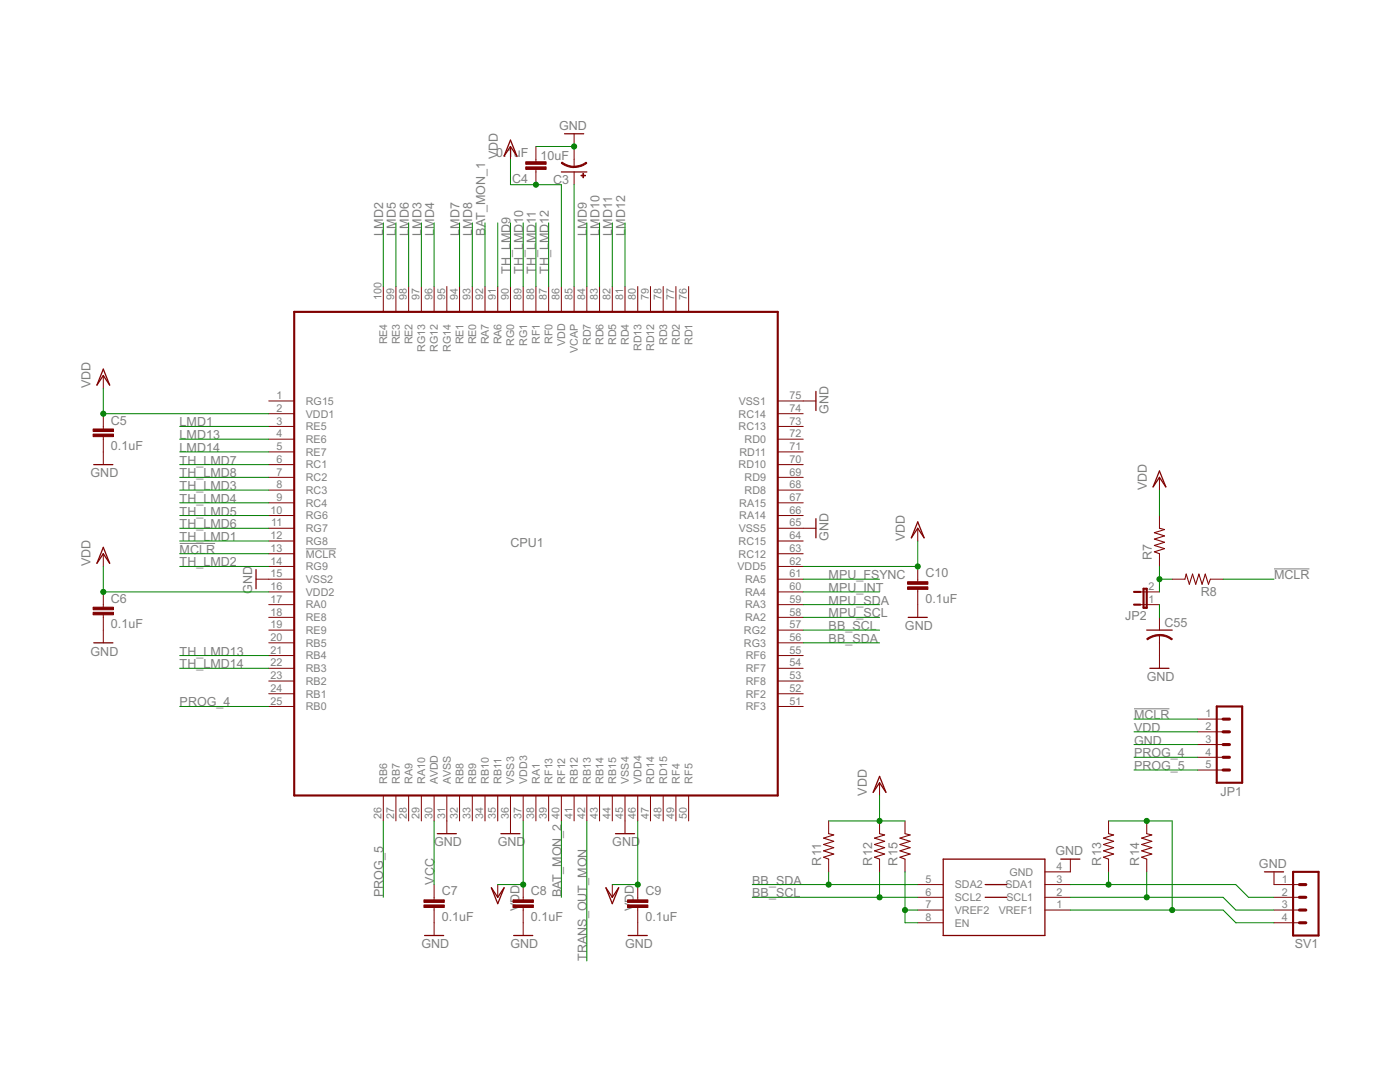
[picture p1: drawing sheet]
<svg xmlns="http://www.w3.org/2000/svg" width="279mm" height="216mm" viewBox="0 0 279 216" stroke-linecap="round" stroke-linejoin="round" font-family="sans-serif">
<path d="M35.9 108.4h7M61 109.5h6.1M254.3 113.5h7M226.3 141.4h7.1" fill="none" stroke="#808080" stroke-width=".2"/>
<path d="M58.7 62.2h96.5v96.5h-96.5zM226.3 118.1h1.3M228.2 117.5h.7v3.8h-.7zM226.3 120.6h1.3M242.8 141h5.1v15.2h-5.1zM258.1 174h5v12.7h-5z" fill="none" stroke="#800000" stroke-width=".42"/>
<g fill="none" stroke="#800000" stroke-width=".2">
<path d="M101.9 29.2v2.6M107 29.2v3.1M107 33.8v3.1M114.6 26.7v6.6M114.6 34.3v2.6M76.5 57.2v5M79 57.2v5M81.6 57.2v5M84.1 57.2v5M86.6 57.2v5M89.2 57.2v5M91.7 57.2v5"/>
<path d="M94.3 57.2v5M96.8 57.2v5M99.3 57.2v5M101.9 57.2v5M104.4 57.2v5M107 57.2v5M109.5 57.2v5M112 57.2v5M114.6 57.2v5M117.1 57.2v5M119.7 57.2v5M122.2 57.2v5"/>
<path d="M124.7 57.2v5M127.3 57.2v5M129.8 57.2v5M132.4 57.2v5M134.9 57.2v5M137.4 57.2v5M20.6 74.9v2.6M20.6 82.5v3.1M20.6 87.1v5.6M53.6 80h5.1M53.6 82.5h5.1M53.6 85.1h5.1"/>
<path d="M53.6 87.6h5.1M53.6 90.2h5.1M53.6 92.7h5.1M53.6 95.2h5.1M53.6 97.8h5.1M155.2 80h7.6M155.2 82.5h5.1M155.2 85.1h5.1M155.2 87.6h5.1M155.2 90.2h5.1M155.2 92.7h5.1M155.2 95.2h5.1"/>
<path d="M155.2 97.8h5.1M231.4 95.2v2.6M20.6 110.5v2.5M20.6 118.1v3.1M51.1 115.6h7.6M53.6 100.3h5.1M53.6 102.9h5.1M53.6 105.4h5.1M53.6 107.9h5.1M53.6 110.5h5.1M53.6 113h5.1M53.6 118.1h5.1"/>
<path d="M155.2 100.3h5.1M155.2 102.9h5.1M155.2 105.4h7.6M155.2 107.9h5.1M155.2 110.5h5.1M155.2 113h5.1M155.2 115.6h5.1M155.2 118.1h5.1M183.2 105.4v2.5M183.2 113v3.1M183.2 117.6v5.6M227.6 118.1h3.8"/>
<path d="M231.4 102.9v2.5M231.4 110.5v2.5M233.9 115.6h2.6M241.6 115.6h2.5M20.6 122.7v5.6M53.6 120.6h5.1M53.6 123.2h5.1M53.6 125.7h5.1M53.6 128.3h5.1M53.6 130.8h5.1M53.6 133.3h5.1M53.6 135.9h5.1"/>
<path d="M53.6 138.4h5.1M155.2 120.6h5.1M155.2 123.2h5.1M155.2 125.7h5.1M155.2 128.3h5.1M155.2 130.8h5.1M155.2 133.3h5.1M155.2 135.9h5.1M155.2 138.4h5.1M227.6 120.6h3.8M231.4 123.2v2.5M231.4 126.7v6.6"/>
<path d="M53.6 141h5.1M76.5 158.7v5.1M79 158.7v5.1M81.6 158.7v5.1M84.1 158.7v5.1M86.6 158.7v5.1M89.2 158.7v7.6M91.7 158.7v5.1M94.3 158.7v5.1M96.8 158.7v5.1M99.3 158.7v5.1M101.9 158.7v7.6"/>
<path d="M104.4 158.7v5.1M107 158.7v5.1M109.5 158.7v5.1M112 158.7v5.1M114.6 158.7v5.1M117.1 158.7v5.1M119.7 158.7v5.1M122.2 158.7v5.1M124.7 158.7v7.6M127.3 158.7v5.1M129.8 158.7v5.1M132.4 158.7v5.1"/>
<path d="M134.9 158.7v5.1M137.4 158.7v5.1M155.2 141h5.1M175.5 156.2v2.5M239 143.5h5.1M239 146h5.1M239 148.6h5.1M239 151.1h5.1M239 153.6h5.1M86.6 176.5v3.1M99.3 176.5v2.5M104.4 176.5v3.1"/>
<path d="M122.2 176.5v2.5M127.3 176.5v3.1M165.4 163.8v2.5M165.4 171.4v2.6M175.5 163.8v2.5M175.5 171.4v2.6M180.6 163.8v2.5M180.6 171.4v2.6M183.2 176.5h5M183.2 179h5M208.5 176.5h5.1M208.5 179h5.1"/>
<path d="M213.6 171.4v2.6h-5.1M221.2 163.8v2.5M221.2 171.4v2.6M228.9 163.8v2.5M228.9 171.4v2.6M254.3 174v2.5h5M254.3 179h5M86.6 181.1v5.6M104.4 181.1v5.6M127.3 181.1v5.6M183.2 184.1h5M183.2 181.6h5"/>
<path d="M208.5 181.6h5.1M254.3 184.1h5M254.3 181.6h5"/>
</g>
<g fill="none" stroke="#800000" stroke-width=".25">
<path d="M101.9 28l1.2 3.1-1.2-1.9-1.3 1.9zM112 34.3h5.1M112.7 26.7h3.8M20.6 73.7l1.3 3.1-1.3-1.9-1.3 1.9zM162.8 78.1v3.8M18.7 92.7h3.8M231.4 94l1.3 3.2-1.3-2-1.3 2zM20.6 109.2l1.3 3.2-1.3-1.9-1.3 1.9zM51.1 113.7v3.8M162.8 103.5v3.8M183.2 104.1l1.2 3.2-1.2-1.9-1.3 1.9zM18.7 128.3h3.8"/>
<path d="M181.3 123.2h3.8M228.9 125.7h5M229.5 133.3h3.8M175.5 154.9l1.3 3.2-1.3-1.9-1.2 1.9zM87.3 166.3h3.8M98.1 177.1l1.2 1.9 1.3-1.9-1.3 3.2zM100 166.3h3.8M120.9 177.1l1.3 1.9 1.3-1.9-1.3 3.2zM122.8 166.3h3.8M188.2 171.4h20.3v15.3h-20.3zM196.6 179h4.3M196.6 176.5h4.3"/>
<path d="M211.7 171.4h3.8M252.3 174h3.9M84.7 186.7h3.8M102.5 186.7h3.8M125.4 186.7h3.8"/>
</g>
<g fill="#800000" stroke="#800000" stroke-width=".2">
<path d="M112.2 32.3l.9 .6 1.5 .3v.2h-.9l-1-.4-.7-.4z" fill-rule="evenodd"/>
<path d="M114.6 33.2l1.5-.3 .9-.5 .1 .2-1.2 .6-1.3 .2z" fill-rule="evenodd"/>
<path d="M231.4 126.6h.3a3.9 3.9 0 0 1 2.3 .9l-.2 .2-1.4-.7-1-.1z" fill-rule="evenodd"/>
<path d="M228.9 127.5l1.2-.7 1.3-.2v.3l-1 .1-1.4 .7z" fill-rule="evenodd"/>
</g>
<g fill="#800000" stroke="#800000" stroke-width=".2">
<path d="M116 35h.8v.1h-.8z"/>
<path d="M116.3 34.6h.2v.9h-.2z"/>
<path d="M104.9 32.3h4.1v.5h-4.1z"/>
<path d="M104.9 33.3h4.1v.5h-4.1z"/>
<path d="M18.6 86.6h4v.5h-4z"/>
<path d="M18.6 85.6h4v.5h-4z"/>
<path d="M18.6 122.2h4v.5h-4z"/>
<path d="M18.6 121.2h4v.5h-4z"/>
<path d="M84.6 180.6h4.1v.5h-4.1z"/>
<path d="M84.6 179.6h4.1v.5h-4.1z"/>
<path d="M102.4 180.6h4v.5h-4z"/>
<path d="M102.4 179.6h4v.5h-4z"/>
<path d="M125.2 180.6h4.1v.5h-4.1z"/>
<path d="M125.2 179.6h4.1v.5h-4.1z"/>
<path d="M181.1 117.1h4.1v.5h-4.1z"/>
<path d="M181.1 116.1h4.1v.5h-4.1z"/>
</g>
<path d="M244.1 148.6h1.3M244.1 146h1.3M244.1 143.5h1.3M244.1 153.6h1.3M244.1 151.1h1.3M259.3 179h1.3M259.3 176.5h1.3M259.3 181.6h1.3M259.3 184.1h1.3" fill="none" stroke="#800000" stroke-width=".61"/>
<path d="M231.4 105.4l1 .3-2 .6 2 .6-2 .7 2 .6-2 .6 2 .7-2 .6 1 .4M236.5 115.6l.2-1 .7 2 .6-2 .6 2 .7-2 .6 2 .6-2 .7 2 .4-1M165.4 166.3l1 .3-2 .6 2 .7-2 .6 2 .6-2 .7 2 .6-2 .6 1 .4M175.5 166.3l1.1 .3-2.1 .6 2.1 .7-2.1 .6 2.1 .6-2.1 .7 2.1 .6-2.1 .6 1 .4M180.6 166.3l1 .3-2 .6 2 .7-2 .6 2 .6-2 .7 2 .6-2 .6 1 .4M221.2 166.3l1 .3-2 .6 2 .7-2 .6 2 .6-2 .7 2 .6-2 .6 1 .4M228.9 166.3l1 .3-2.1 .6 2.1 .7-2.1 .6 2.1 .6-2.1 .7 2.1 .6-2.1 .6 1.1 .4" fill="none" stroke="#800000" stroke-width=".21"/>
<g fill="none" stroke="#008000" stroke-width=".2">
<path d="M101.9 31.8v5.1h10.1v20.3M107 29.2h7.6M114.6 36.9v20.3M76.5 44.5v12.7M79 44.5v12.7M81.6 44.5v12.7M84.1 44.5v12.7M86.6 44.5v12.7M91.7 44.5v12.7M94.3 44.5v12.7M96.8 44.5v12.7M99.3 44.5v12.7"/>
<path d="M101.9 44.5v12.7M104.4 44.5v12.7M107 44.5v12.7M109.5 44.5v12.7M117.1 44.5v12.7M119.7 44.5v12.7M122.2 44.5v12.7M124.7 44.5v12.7M20.6 77.5v5h33M35.9 85.1h17.7M35.9 87.6h17.7M35.9 90.2h17.7"/>
<path d="M35.9 97.8h17.7M35.9 92.7h17.7M35.9 95.2h17.7M231.4 97.8v5.1M20.6 113v5.1h33M35.9 113h17.7M35.9 110.5h17.7M35.9 100.3h17.7M35.9 102.9h17.7M35.9 105.4h17.7M35.9 107.9h17.7M160.3 118.1h15.2"/>
<path d="M160.3 115.6h15.2M183.2 107.9v5.1h-22.9M231.4 113v5.1M231.4 115.6h2.5M244.1 115.6h10.2M35.9 130.8h17.7M35.9 133.3h17.7M160.3 125.7h15.2M160.3 128.3h15.2M160.3 123.2h15.2M160.3 120.6h15.2M231.4 120.6v2.6"/>
<path d="M35.9 141h17.7M175.5 158.7v5.1M226.3 148.6h12.7M226.3 146h12.7M226.3 143.5h12.7M226.3 151.1h12.7M226.3 153.6h12.7M76.5 163.8v15.2M86.6 163.8v12.7M104.4 163.8v12.7h-5.1M112 163.8v15.2M117.1 163.8v27.9"/>
<path d="M127.3 163.8v12.7h-5.1M150.1 176.5h33.1M150.1 179h33.1M165.4 163.8h15.2M165.4 174v2.5M175.5 174v5M180.6 174v10.1h2.6M213.6 176.5h33l2.6 2.5h5.1M213.6 179h30.5l2.5 2.6h7.7M221.2 163.8h12.7v17.8M221.2 174v2.5M228.9 174v5"/>
<path d="M180.6 181.6h2.6M213.6 181.6h30.5l2.5 2.5h7.7"/>
</g>
<g fill="#008000" stroke="#008000" stroke-width=".2">
<circle cx="114.6" cy="29.2" r=".51"/>
<circle cx="104.4" cy="176.5" r=".51"/>
<circle cx="127.3" cy="176.5" r=".51"/>
<circle cx="20.6" cy="118.1" r=".51"/>
<circle cx="20.6" cy="82.5" r=".51"/>
<circle cx="107" cy="36.9" r=".51"/>
<circle cx="183.2" cy="113" r=".51"/>
<circle cx="175.5" cy="163.8" r=".51"/>
<circle cx="175.5" cy="179" r=".51"/>
<circle cx="165.4" cy="176.5" r=".51"/>
<circle cx="231.4" cy="115.6" r=".51"/>
<circle cx="180.6" cy="181.6" r=".51"/>
<circle cx="221.2" cy="176.5" r=".51"/>
<circle cx="228.9" cy="179" r=".51"/>
<circle cx="228.9" cy="163.8" r=".51"/>
<circle cx="233.9" cy="181.6" r=".51"/>
</g>
<g font-size="2.8" fill="#808080">
<text x="111.6" y="25.9">GND</text>
<text x="99" y="31.4">0.1</text>
<text x="99.3" y="31.8" transform="rotate(-90 99.3 31.8)">VDD</text>
<text x="102.5" y="31.4">uF</text>
<text x="107.8" y="31.9">10uF</text>
<text x="102.2" y="36.5">C4</text>
<text x="110.4" y="36.7">C3</text>
<text x="76.5" y="47" transform="rotate(-90 76.5 47)">LMD2</text>
<text x="79" y="47" transform="rotate(-90 79 47)">LMD5</text>
<text x="81.6" y="47" transform="rotate(-90 81.6 47)">LMD6</text>
<text x="84.1" y="47" transform="rotate(-90 84.1 47)">LMD3</text>
<text x="86.6" y="47" transform="rotate(-90 86.6 47)">LMD4</text>
<text x="91.7" y="47" transform="rotate(-90 91.7 47)">LMD7</text>
<text x="94.3" y="47" transform="rotate(-90 94.3 47)">LMD8</text>
<text x="96.8" y="47" transform="rotate(-90 96.8 47)">BAT_MON_1</text>
<text x="117.1" y="47" transform="rotate(-90 117.1 47)">LMD9</text>
<text x="119.7" y="47" transform="rotate(-90 119.7 47)">LMD10</text>
<text x="122.2" y="47" transform="rotate(-90 122.2 47)">LMD11</text>
<text x="124.7" y="47" transform="rotate(-90 124.7 47)">LMD12</text>
<text x="101.9" y="54.6" transform="rotate(-90 101.9 54.6)">TH_LMD9</text>
<text x="104.4" y="54.6" transform="rotate(-90 104.4 54.6)">TH_LMD10</text>
<text x="107" y="54.6" transform="rotate(-90 107 54.6)">TH_LMD11</text>
<text x="109.5" y="54.6" transform="rotate(-90 109.5 54.6)">TH_LMD12</text>
<text x="18.1" y="77.5" transform="rotate(-90 18.1 77.5)">VDD</text>
<text x="165.4" y="82.6" transform="rotate(-90 165.4 82.6)">GND</text>
<text x="22.1" y="89.8">0.1uF</text>
<text x="22.1" y="84.7">C5</text>
<text x="35.9" y="85.1">LMD1</text>
<text x="35.9" y="87.6">LMD13</text>
<text x="18.1" y="95.3">GND</text>
<text x="35.9" y="90.2">LMD14</text>
<text x="35.9" y="92.7">TH_LMD7</text>
<text x="35.9" y="95.3">TH_LMD8</text>
<text x="35.9" y="97.8">TH_LMD3</text>
<text x="35.9" y="100.3">TH_LMD4</text>
<text x="228.9" y="97.8" transform="rotate(-90 228.9 97.8)">VDD</text>
<text x="35.9" y="102.9">TH_LMD5</text>
<text x="35.9" y="105.4">TH_LMD6</text>
<text x="35.9" y="107.9">TH_LMD1</text>
<text x="165.4" y="107.9" transform="rotate(-90 165.4 107.9)">GND</text>
<text x="180.6" y="107.9" transform="rotate(-90 180.6 107.9)">VDD</text>
<text x="18.1" y="113" transform="rotate(-90 18.1 113)">VDD</text>
<text x="35.9" y="110.5">MCLR</text>
<text x="35.9" y="113">TH_LMD2</text>
<text x="101.9" y="109.2">CPU1</text>
<text x="229.9" y="111.8" transform="rotate(-90 229.9 111.8)">R7</text>
<text x="50.3" y="118.6" transform="rotate(-90 50.3 118.6)">GND</text>
<text x="165.4" y="118.1">MPU_INT</text>
<text x="165.4" y="115.6">MPU_FSYNC</text>
<text x="184.7" y="115.2">C10</text>
<text x="239.6" y="118.8">R8</text>
<text x="254.3" y="115.6">MCLR</text>
<text x="22.1" y="125.3">0.1uF</text>
<text x="22.1" y="120.3">C6</text>
<text x="165.4" y="125.7">BB_SCL</text>
<text x="165.4" y="123.2">MPU_SCL</text>
<text x="165.4" y="120.6">MPU_SDA</text>
<text x="180.6" y="125.7">GND</text>
<text x="184.7" y="120.3">0.1uF</text>
<text x="224.5" y="123.7">JP2</text>
<text x="232.4" y="125.1">C55</text>
<text x="18.1" y="130.8">GND</text>
<text x="35.9" y="130.8">TH_LMD13</text>
<text x="165.4" y="128.3">BB_SDA</text>
<text x="35.9" y="133.3">TH_LMD14</text>
<text x="228.9" y="135.9">GND</text>
<text x="35.9" y="141">PROG_4</text>
<text x="226.3" y="143.5">MCLR</text>
<text x="226.3" y="148.6">GND</text>
<text x="226.3" y="146">VDD</text>
<text x="226.3" y="151.1">PROG_4</text>
<text x="226.3" y="153.7">PROG_5</text>
<text x="173" y="158.7" transform="rotate(-90 173 158.7)">VDD</text>
<text x="243.6" y="158.7">JP1</text>
<text x="86.6" y="168.9">GND</text>
<text x="99.3" y="168.9">GND</text>
<text x="122.2" y="168.9">GND</text>
<text x="163.9" y="172.7" transform="rotate(-90 163.9 172.7)">R11</text>
<text x="174" y="172.7" transform="rotate(-90 174 172.7)">R12</text>
<text x="179.1" y="172.7" transform="rotate(-90 179.1 172.7)">R15</text>
<text x="210.6" y="170.7">GND</text>
<text x="219.7" y="172.7" transform="rotate(-90 219.7 172.7)">R13</text>
<text x="227.4" y="172.7" transform="rotate(-90 227.4 172.7)">R14</text>
<text x="251.2" y="173.2">GND</text>
<text x="76.5" y="179.1" transform="rotate(-90 76.5 179.1)">PROG_5</text>
<text x="86.6" y="176.5" transform="rotate(-90 86.6 176.5)">VCC</text>
<text x="88.2" y="178.7">C7</text>
<text x="105.9" y="178.7">C8</text>
<text x="112" y="179.1" transform="rotate(-90 112 179.1)">BAT_MON_2</text>
<text x="128.8" y="178.7">C9</text>
<text x="150.1" y="179.1">BB_SCL</text>
<text x="150.1" y="176.5">BB_SDA</text>
<text x="88.2" y="183.7">0.1uF</text>
<text x="103.7" y="181.8" transform="rotate(-90 103.7 181.8)">V</text>
<text x="103.7" y="180.1" transform="rotate(-90 103.7 180.1)">DD</text>
<text x="105.9" y="183.7">0.1uF</text>
<text x="126.5" y="181.8" transform="rotate(-90 126.5 181.8)">V</text>
<text x="126.5" y="180.1" transform="rotate(-90 126.5 180.1)">DD</text>
<text x="128.8" y="183.7">0.1uF</text>
<text x="84.1" y="189.2">GND</text>
<text x="101.9" y="189.2">GND</text>
<text x="117.1" y="191.7" transform="rotate(-90 117.1 191.7)">TRANS_OUT_MON</text>
<text x="124.7" y="189.2">GND</text>
<text x="258.4" y="189.2">SV1</text>
</g>
<g font-size="2.4" fill="#808080">
<text x="76.1" y="59.9" transform="rotate(-90 76.1 59.9)">100</text>
<text x="78.7" y="59.9" transform="rotate(-90 78.7 59.9)">99</text>
<text x="81.2" y="59.9" transform="rotate(-90 81.2 59.9)">98</text>
<text x="83.7" y="59.9" transform="rotate(-90 83.7 59.9)">97</text>
<text x="86.3" y="59.9" transform="rotate(-90 86.3 59.9)">96</text>
<text x="88.8" y="59.9" transform="rotate(-90 88.8 59.9)">95</text>
<text x="91.4" y="59.9" transform="rotate(-90 91.4 59.9)">94</text>
<text x="93.9" y="59.9" transform="rotate(-90 93.9 59.9)">93</text>
<text x="96.4" y="59.9" transform="rotate(-90 96.4 59.9)">92</text>
<text x="99" y="59.9" transform="rotate(-90 99 59.9)">91</text>
<text x="101.5" y="59.9" transform="rotate(-90 101.5 59.9)">90</text>
<text x="104.1" y="59.9" transform="rotate(-90 104.1 59.9)">89</text>
<text x="106.6" y="59.9" transform="rotate(-90 106.6 59.9)">88</text>
<text x="109.1" y="59.9" transform="rotate(-90 109.1 59.9)">87</text>
<text x="111.7" y="59.9" transform="rotate(-90 111.7 59.9)">86</text>
<text x="114.2" y="59.9" transform="rotate(-90 114.2 59.9)">85</text>
<text x="116.8" y="59.9" transform="rotate(-90 116.8 59.9)">84</text>
<text x="119.3" y="59.9" transform="rotate(-90 119.3 59.9)">83</text>
<text x="121.8" y="59.9" transform="rotate(-90 121.8 59.9)">82</text>
<text x="124.4" y="59.9" transform="rotate(-90 124.4 59.9)">81</text>
<text x="126.9" y="59.9" transform="rotate(-90 126.9 59.9)">80</text>
<text x="129.5" y="59.9" transform="rotate(-90 129.5 59.9)">79</text>
<text x="132" y="59.9" transform="rotate(-90 132 59.9)">78</text>
<text x="134.5" y="59.9" transform="rotate(-90 134.5 59.9)">77</text>
<text x="137.1" y="59.9" transform="rotate(-90 137.1 59.9)">76</text>
<text x="77.2" y="68.7" transform="rotate(-90 77.2 68.7)">RE4</text>
<text x="79.8" y="68.7" transform="rotate(-90 79.8 68.7)">RE3</text>
<text x="82.3" y="68.7" transform="rotate(-90 82.3 68.7)">RE2</text>
<text x="84.9" y="70.2" transform="rotate(-90 84.9 70.2)">RG13</text>
<text x="87.4" y="70.2" transform="rotate(-90 87.4 70.2)">RG12</text>
<text x="89.9" y="70.2" transform="rotate(-90 89.9 70.2)">RG14</text>
<text x="92.5" y="68.7" transform="rotate(-90 92.5 68.7)">RE1</text>
<text x="95" y="68.7" transform="rotate(-90 95 68.7)">RE0</text>
<text x="97.6" y="68.7" transform="rotate(-90 97.6 68.7)">RA7</text>
<text x="100.1" y="68.7" transform="rotate(-90 100.1 68.7)">RA6</text>
<text x="102.6" y="69" transform="rotate(-90 102.6 69)">RG0</text>
<text x="105.2" y="69" transform="rotate(-90 105.2 69)">RG1</text>
<text x="107.7" y="68.6" transform="rotate(-90 107.7 68.6)">RF1</text>
<text x="110.3" y="68.6" transform="rotate(-90 110.3 68.6)">RF0</text>
<text x="112.8" y="69.1" transform="rotate(-90 112.8 69.1)">VDD</text>
<text x="115.3" y="70.4" transform="rotate(-90 115.3 70.4)">VCAP</text>
<text x="117.9" y="68.9" transform="rotate(-90 117.9 68.9)">RD7</text>
<text x="120.4" y="68.9" transform="rotate(-90 120.4 68.9)">RD6</text>
<text x="123" y="68.9" transform="rotate(-90 123 68.9)">RD5</text>
<text x="125.5" y="68.9" transform="rotate(-90 125.5 68.9)">RD4</text>
<text x="128" y="70" transform="rotate(-90 128 70)">RD13</text>
<text x="130.6" y="70" transform="rotate(-90 130.6 70)">RD12</text>
<text x="133.1" y="68.9" transform="rotate(-90 133.1 68.9)">RD3</text>
<text x="135.7" y="68.9" transform="rotate(-90 135.7 68.9)">RD2</text>
<text x="138.2" y="68.9" transform="rotate(-90 138.2 68.9)">RD1</text>
<text x="55.2" y="79.7">1</text>
<text x="55.2" y="82.2">2</text>
<text x="61" y="80.8">RG15</text>
<text x="61" y="83.3">VDD1</text>
<text x="147.4" y="83.3">RC14</text>
<text x="147.4" y="80.8">VSS1</text>
<text x="157.5" y="82.2">74</text>
<text x="157.5" y="79.7">75</text>
<text x="55.2" y="84.7">3</text>
<text x="55.2" y="87.3">4</text>
<text x="55.2" y="89.8">5</text>
<text x="61" y="85.9">RE5</text>
<text x="61" y="88.4">RE6</text>
<text x="147.4" y="85.9">RC13</text>
<text x="148.6" y="88.4">RD0</text>
<text x="157.5" y="89.8">71</text>
<text x="157.5" y="87.3">72</text>
<text x="157.5" y="84.7">73</text>
<text x="55.2" y="92.4">6</text>
<text x="55.2" y="94.9">7</text>
<text x="61" y="90.9">RE7</text>
<text x="61" y="93.5">RC1</text>
<text x="147.4" y="93.5">RD10</text>
<text x="147.6" y="90.9">RD11</text>
<text x="157.5" y="94.9">69</text>
<text x="157.5" y="92.4">70</text>
<text x="55.2" y="97.4">8</text>
<text x="55.2" y="100">9</text>
<text x="61" y="96">RC2</text>
<text x="61" y="98.6">RC3</text>
<text x="61" y="101.1">RC4</text>
<text x="147.5" y="101.1">RA15</text>
<text x="148.6" y="98.6">RD8</text>
<text x="148.6" y="96">RD9</text>
<text x="157.5" y="100">67</text>
<text x="157.5" y="97.4">68</text>
<text x="54" y="102.5">10</text>
<text x="54" y="107.6">12</text>
<text x="54.2" y="105.1">11</text>
<text x="61" y="103.6">RG6</text>
<text x="61" y="106.2">RG7</text>
<text x="147.4" y="106.2">VSS5</text>
<text x="147.5" y="103.6">RA14</text>
<text x="157.5" y="107.6">64</text>
<text x="157.5" y="105.1">65</text>
<text x="157.5" y="102.5">66</text>
<text x="54" y="110.1">13</text>
<text x="54" y="112.7">14</text>
<text x="61" y="108.7">RG8</text>
<text x="61" y="111.2">MCLR</text>
<text x="61" y="113.8">RG9</text>
<text x="147.2" y="113.8">VDD5</text>
<text x="147.4" y="111.2">RC12</text>
<text x="147.4" y="108.7">RC15</text>
<text x="157.5" y="112.7">62</text>
<text x="157.5" y="110.1">63</text>
<text x="54" y="115.2">15</text>
<text x="54" y="117.7">16</text>
<text x="61" y="116.3">VSS2</text>
<text x="61" y="118.9">VDD2</text>
<text x="148.7" y="118.9">RA4</text>
<text x="148.7" y="116.3">RA5</text>
<text x="157.5" y="117.7">60</text>
<text x="157.5" y="115.2">61</text>
<text x="229.2" y="117.7">2</text>
<text x="54" y="120.3">17</text>
<text x="54" y="122.8">18</text>
<text x="54" y="125.4">19</text>
<text x="61" y="121.4">RA0</text>
<text x="61" y="123.9">RE8</text>
<text x="148.7" y="123.9">RA2</text>
<text x="148.7" y="121.4">RA3</text>
<text x="157.5" y="125.4">57</text>
<text x="157.5" y="122.8">58</text>
<text x="157.5" y="120.3">59</text>
<text x="229.2" y="120.3">1</text>
<text x="54" y="127.9">20</text>
<text x="54" y="130.4">21</text>
<text x="61" y="126.5">RE9</text>
<text x="61" y="129">RB5</text>
<text x="61" y="131.6">RB4</text>
<text x="148.5" y="129">RG3</text>
<text x="148.5" y="126.5">RG2</text>
<text x="148.8" y="131.6">RF6</text>
<text x="157.5" y="130.4">55</text>
<text x="157.5" y="127.9">56</text>
<text x="54" y="133">22</text>
<text x="54" y="135.5">23</text>
<text x="61" y="134.1">RB3</text>
<text x="61" y="136.6">RB2</text>
<text x="148.8" y="136.6">RF8</text>
<text x="148.8" y="134.1">RF7</text>
<text x="157.5" y="135.5">53</text>
<text x="157.5" y="133">54</text>
<text x="54" y="138.1">24</text>
<text x="54" y="140.6">25</text>
<text x="61" y="139.2">RB1</text>
<text x="61" y="141.7">RB0</text>
<text x="148.8" y="141.7">RF3</text>
<text x="148.8" y="139.2">RF2</text>
<text x="157.5" y="140.6">51</text>
<text x="157.5" y="138.1">52</text>
<text x="240.6" y="143.1">1</text>
<text x="240.6" y="145.7">2</text>
<text x="240.6" y="148.2">3</text>
<text x="240.6" y="150.8">4</text>
<text x="240.6" y="153.3">5</text>
<text x="77.2" y="156.4" transform="rotate(-90 77.2 156.4)">RB6</text>
<text x="79.8" y="156.4" transform="rotate(-90 79.8 156.4)">RB7</text>
<text x="82.3" y="156.4" transform="rotate(-90 82.3 156.4)">RA9</text>
<text x="84.9" y="156.4" transform="rotate(-90 84.9 156.4)">RA10</text>
<text x="87.4" y="156.4" transform="rotate(-90 87.4 156.4)">AVDD</text>
<text x="89.9" y="156.4" transform="rotate(-90 89.9 156.4)">AVSS</text>
<text x="92.5" y="156.4" transform="rotate(-90 92.5 156.4)">RB8</text>
<text x="95" y="156.4" transform="rotate(-90 95 156.4)">RB9</text>
<text x="97.6" y="156.4" transform="rotate(-90 97.6 156.4)">RB10</text>
<text x="100.1" y="156.4" transform="rotate(-90 100.1 156.4)">RB11</text>
<text x="102.6" y="156.4" transform="rotate(-90 102.6 156.4)">VSS3</text>
<text x="105.2" y="156.4" transform="rotate(-90 105.2 156.4)">VDD3</text>
<text x="107.7" y="156.4" transform="rotate(-90 107.7 156.4)">RA1</text>
<text x="110.3" y="156.4" transform="rotate(-90 110.3 156.4)">RF13</text>
<text x="112.8" y="156.4" transform="rotate(-90 112.8 156.4)">RF12</text>
<text x="115.3" y="156.4" transform="rotate(-90 115.3 156.4)">RB12</text>
<text x="117.9" y="156.4" transform="rotate(-90 117.9 156.4)">RB13</text>
<text x="120.4" y="156.4" transform="rotate(-90 120.4 156.4)">RB14</text>
<text x="123" y="156.4" transform="rotate(-90 123 156.4)">RB15</text>
<text x="125.5" y="156.4" transform="rotate(-90 125.5 156.4)">VSS4</text>
<text x="128" y="156.4" transform="rotate(-90 128 156.4)">VDD4</text>
<text x="130.6" y="156.4" transform="rotate(-90 130.6 156.4)">RD14</text>
<text x="133.1" y="156.4" transform="rotate(-90 133.1 156.4)">RD15</text>
<text x="135.7" y="156.4" transform="rotate(-90 135.7 156.4)">RF4</text>
<text x="138.2" y="156.4" transform="rotate(-90 138.2 156.4)">RF5</text>
<text x="76.1" y="163.4" transform="rotate(-90 76.1 163.4)">26</text>
<text x="78.7" y="163.4" transform="rotate(-90 78.7 163.4)">27</text>
<text x="81.2" y="163.4" transform="rotate(-90 81.2 163.4)">28</text>
<text x="83.7" y="163.4" transform="rotate(-90 83.7 163.4)">29</text>
<text x="86.3" y="163.4" transform="rotate(-90 86.3 163.4)">30</text>
<text x="88.8" y="163.4" transform="rotate(-90 88.8 163.4)">31</text>
<text x="91.4" y="163.4" transform="rotate(-90 91.4 163.4)">32</text>
<text x="93.9" y="163.4" transform="rotate(-90 93.9 163.4)">33</text>
<text x="96.4" y="163.4" transform="rotate(-90 96.4 163.4)">34</text>
<text x="99" y="163.4" transform="rotate(-90 99 163.4)">35</text>
<text x="101.5" y="163.4" transform="rotate(-90 101.5 163.4)">36</text>
<text x="104.1" y="163.4" transform="rotate(-90 104.1 163.4)">37</text>
<text x="106.6" y="163.4" transform="rotate(-90 106.6 163.4)">38</text>
<text x="109.1" y="163.4" transform="rotate(-90 109.1 163.4)">39</text>
<text x="111.7" y="163.4" transform="rotate(-90 111.7 163.4)">40</text>
<text x="114.2" y="163.4" transform="rotate(-90 114.2 163.4)">41</text>
<text x="116.8" y="163.4" transform="rotate(-90 116.8 163.4)">42</text>
<text x="119.3" y="163.4" transform="rotate(-90 119.3 163.4)">43</text>
<text x="121.8" y="163.4" transform="rotate(-90 121.8 163.4)">44</text>
<text x="124.4" y="163.4" transform="rotate(-90 124.4 163.4)">45</text>
<text x="126.9" y="163.4" transform="rotate(-90 126.9 163.4)">46</text>
<text x="129.5" y="163.4" transform="rotate(-90 129.5 163.4)">47</text>
<text x="132" y="163.4" transform="rotate(-90 132 163.4)">48</text>
<text x="134.5" y="163.4" transform="rotate(-90 134.5 163.4)">49</text>
<text x="137.1" y="163.4" transform="rotate(-90 137.1 163.4)">50</text>
<text x="210.9" y="173.6">4</text>
<text x="184.7" y="178.7">6</text>
<text x="184.7" y="176.2">5</text>
<text x="190.6" y="179.8">SCL2</text>
<text x="190.6" y="177.3">SDA2</text>
<text x="200.6" y="177.3">SDA1</text>
<text x="200.9" y="179.8">SCL1</text>
<text x="201.4" y="174.7">GND</text>
<text x="210.9" y="176.2">3</text>
<text x="210.9" y="178.7">2</text>
<text x="255.8" y="176.2">1</text>
<text x="255.8" y="178.7">2</text>
<text x="184.7" y="183.8">8</text>
<text x="184.7" y="181.2">7</text>
<text x="190.6" y="184.9">EN</text>
<text x="190.6" y="182.4">VREF2</text>
<text x="199.3" y="182.4">VREF1</text>
<text x="210.9" y="181.2">1</text>
<text x="255.8" y="181.2">3</text>
<text x="255.8" y="183.8">4</text>
</g>
</svg>
